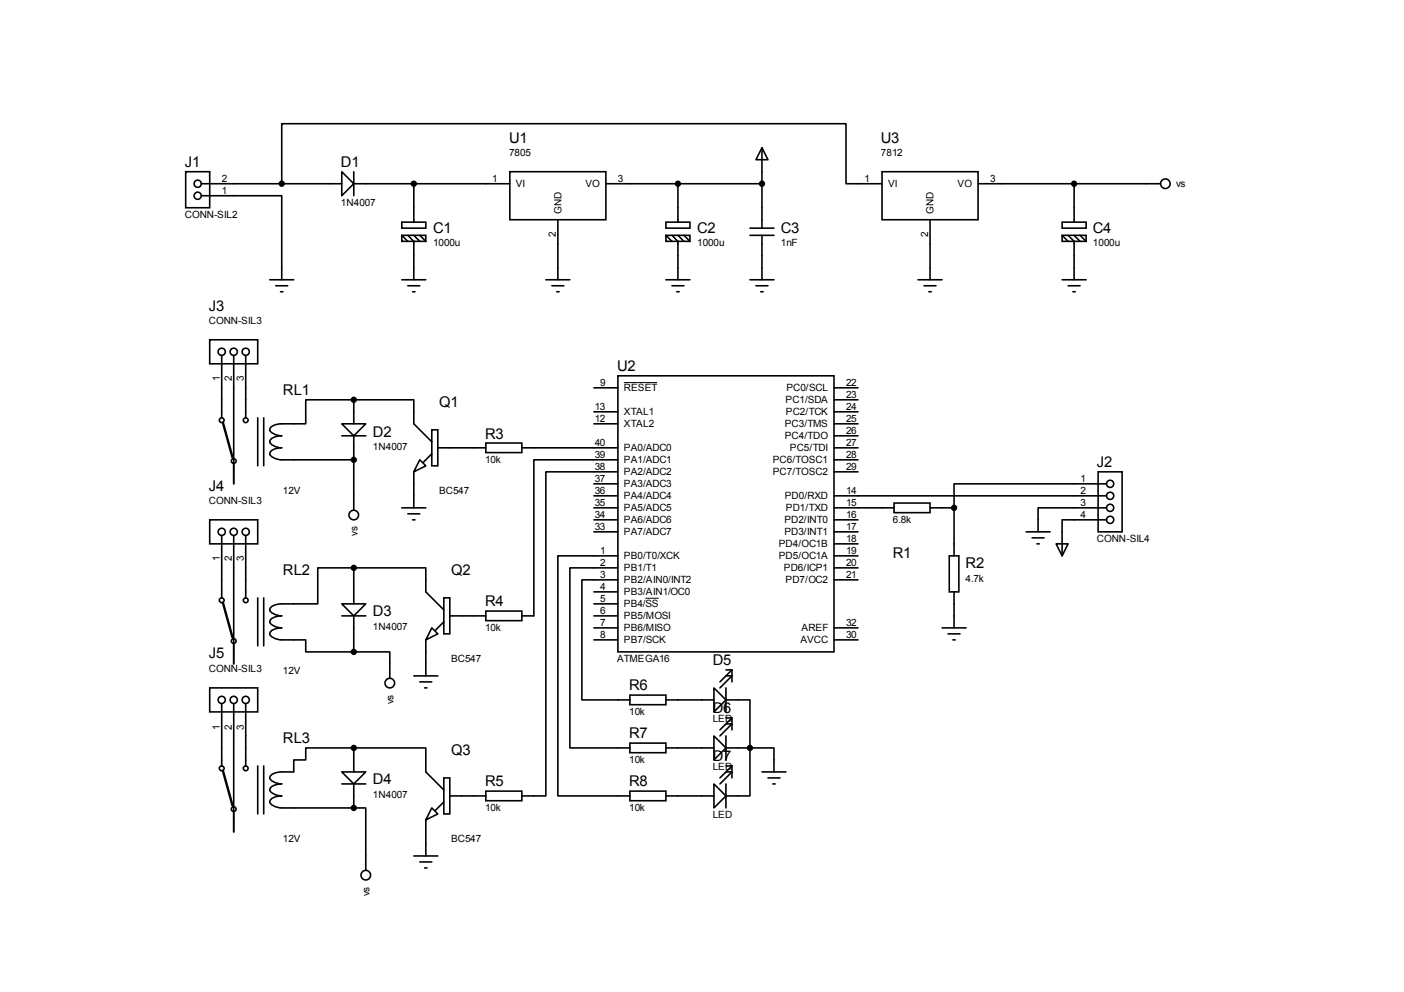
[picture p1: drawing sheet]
<svg xmlns="http://www.w3.org/2000/svg" width="297mm" height="210mm" viewBox="0 0 297 210" stroke-linecap="round" stroke-linejoin="round" font-family="sans-serif">
<g fill="none" stroke="#000" stroke-width=".34">
<path d="M39.3 36.3h5.1v7.7h-5.1zM42.6 38.9h29.7M59.6 38.9v-12.7h119.4v12.7h7.6M72.3 36.3l2.5 2.6-2.5 2.5zM74.8 38.9h33.1M74.8 36.3v5.1M87.5 38.9v8.1M107.9 36.3h20.3v10.2h-20.3zM128.2 38.9h33M143.4 38.9v8.1M161.2 31.3l1.3 2.5h-2.6zM161.2 31.3v17"/>
<path d="M186.6 36.3h20.3v10.2h-20.3zM206.9 38.9h38.6M227.2 38.9v8.1M42.6 41.4h17v17.8M57.1 59.2h5M85 47h5.1v1.3h-5.1zM85 49.8h5.1v1.3h-5.1zM85 59.2h5.1M85 49.8l1.3 1.3M86.3 49.8l1.2 1.3v8.1M87.5 49.8l1.3 1.3M88.8 49.8l1.3 1.3"/>
<path d="M115.5 59.2h5.1M118 46.5v12.7M140.9 47h5.1v1.3h-5.1zM140.9 49.8h5.1v1.3h-5.1zM140.9 59.2h5.1M140.9 49.8l1.3 1.3M142.2 49.8l1.2 1.3v8.1M143.4 49.8l1.3 1.3M144.7 49.8l1.3 1.3M158.7 59.2h5M158.7 48.3h5M158.7 49.8h5"/>
<path d="M161.2 49.8v9.4M194.2 59.2h5.1M196.8 46.5v12.7M224.7 47h5.1v1.3h-5.1zM224.7 49.8h5.1v1.3h-5.1zM224.7 59.2h5.1M224.7 49.8l1.3 1.3M226 49.8l1.2 1.3v8.1M227.2 49.8l1.3 1.3M228.5 49.8l1.3 1.3M44.4 71.9h10.1v5.1h-10.1zM46.9 75.2v13.2"/>
<path d="M49.4 75.2v27.2M52 75.2v13.2M58.3 60.5h2.6M59.4 61.7h.5M86.3 60.5h2.5M87.3 61.7h.5M116.8 60.5h2.5M117.8 61.7h.5M130.7 79.5h45.7v58.4h-45.7zM142.2 60.5h2.5M143.2 61.7h.5M159.9 60.5h2.6"/>
<path d="M161 61.7h.5M195.5 60.5h2.5M196.5 61.7h.5M226 60.5h2.5M227 61.7h.5M54.5 88.4v10.2M55.8 88.4v10.2M72.3 89.7h5.1l-2.6 2.5zM72.3 92.2h5.1M74.8 84.6h12.7v5.1l3.9 3.8M74.8 84.6h-10.1v5.1h-2.6a8.5 8.5 0 0 0-4.2 .3 .88 .88 0 0 0-.8 .9 .88 .88 0 0 0 .8 .9l1.7 .4a2.31 2.31 0 0 0-2.5 1.3 2.69 2.69 0 0 0 2.5 1.3 2.31 2.31 0 0 0-2.5 1.2 2.69 2.69 0 0 0 2.5 1.3h15.2M74.8 84.6v5.1"/>
<path d="M74.8 92.2v15.8M87.5 99.8v7.7M88.8 97.3l1.3 1.3-2.6 1.2zM91.4 90.9h1.2v7.7h-1.2zM91.4 96l-1.8 1.8M92.6 94.8h10.2M102.8 93.7h7.6v2.1h-7.6zM110.4 94.8h20.3M125.6 82.1h5.1M125.6 89.7h5.1M125.6 87.1h5.1M130.7 97.3h-17.8v33h-2.5"/>
<path d="M130.7 99.8h-15.2v68.6h-5.1M176.4 94.8h5.1M176.4 97.3h5.1M176.4 82.1h5.1M176.4 89.7h5.1M176.4 87.1h5.1M176.4 84.6h5.1M176.4 92.2h5.1M176.4 99.8h5.1M232.3 99.8h5.1v12.7h-5.1zM44.4 110h10.1v5.1h-10.1zM46.9 113.3v13.2"/>
<path d="M49.4 113.3v27.2M52 113.3v13.2M85 107.5h5.1M86.3 108.7h2.5M87.3 110h.5M125.6 104.9h5.1M125.6 107.5h5.1M125.6 110h5.1M125.6 112.5h5.1M125.6 102.4h5.1M130.7 117.6h-12.7v50.8h15.3M176.4 104.9h57.7"/>
<path d="M176.4 107.5h12.7M176.4 117.6h5.1M176.4 110h5.1M176.4 112.5h5.1M176.4 115.1h5.1M189.1 106.4h7.7v2.1h-7.7zM196.8 107.5h5M200.8 117.6h2.1v7.6h-2.1zM201.8 107.5v10.1M217.1 112.5h5.1M218.4 113.8h2.5M219.4 115.1h.5"/>
<path d="M223.4 115.1h2.6l-1.3 2.5zM234.1 110h-9.4v7.6M234.1 107.5h-14.5v5M234.1 102.4h-32.3v5.1M54.5 126.5v10.2M55.8 126.5v10.2M72.3 127.8h5.1l-2.6 2.5zM72.3 130.3h5.1M74.8 120.2h15.3v5l3.8 3.8M74.8 120.2h-7.6v7.6h-5.1a8.5 8.5 0 0 0-4.2 .3 .88 .88 0 0 0-.8 .9 .88 .88 0 0 0 .8 .9l1.7 .4a2.31 2.31 0 0 0-2.5 1.3 2.69 2.69 0 0 0 2.5 1.3 2.31 2.31 0 0 0-2.5 1.2 2.69 2.69 0 0 0 2.5 1.3h5.1v2.5h10.1M74.8 137.9h7.7v5.6M74.8 120.2v7.6"/>
<path d="M74.8 130.3v7.6M90.1 135.4v7.6M91.4 132.9l1.2 1.2-2.5 1.3zM93.9 126.5h1.3v7.6h-1.3zM93.9 131.6l-1.8 1.8M95.2 130.3h7.6M102.8 129.3h7.6v2h-7.6zM125.6 130.3h5.1M125.6 125.2h5.1M125.6 127.8h5.1M125.6 132.9h5.1M125.6 135.4h5.1"/>
<path d="M130.7 122.7h-7.6v25.4h10.2M130.7 120.2h-10.1v38.1h12.7M176.4 120.2h5.1M176.4 122.7h5.1M176.4 132.9h5.1M176.4 135.4h5.1M199.3 132.9h5.1M200.6 134.1h2.5M201.6 135.4h.5M201.8 125.2v7.7M44.4 145.6h10.1v5h-10.1zM46.9 148.9v13.2"/>
<path d="M49.4 148.9v27.1M52 148.9v13.2M74.8 158.3h15.3v5l3.8 3.8M74.8 158.3h-10.1v2.5h-2.6v2.5a8.5 8.5 0 0 0-4.2 .4 .88 .88 0 0 0-.8 .9 .88 .88 0 0 0 .8 .8l1.7 .5a2.31 2.31 0 0 0-2.5 1.2 2.69 2.69 0 0 0 2.5 1.3 2.31 2.31 0 0 0-2.5 1.3 2.69 2.69 0 0 0 2.5 1.3h15.2M74.8 158.3v5M87.5 143h5.1M88.8 144.3h2.6M89.8 145.6h.5M133.3 147.1h7.6v2h-7.6zM133.3 157.2h7.6v2.1h-7.6zM140.9 148.1h10.1M140.9 158.3h10.1"/>
<path d="M151 145.6l2.6 2.5-2.6 2.5zM151 155.7l2.6 2.6-2.6 2.5zM153.6 148.1h5.1v10.2M153.6 158.3h5.1M153.6 143h1.3l-2.6 2.6M153.6 145.6v5M153.6 155.7v5.1M153.6 141.7h1.3M153.6 153.2h1.3l-2.6 2.5M153.6 151.9h1.3M154.9 141.7l-2.6 2.6M154.9 141.7v2.6"/>
<path d="M154.9 151.9v2.5M154.9 151.9l-2.6 2.5M158.7 158.3v10.1h-5.1M158.7 158.3h5v5M54.5 162.1v10.1M55.8 162.1v10.1M72.3 163.3h5.1l-2.6 2.6zM72.3 165.9h5.1M74.8 171h2.6v13.2M74.8 165.9v5.1M90.1 173.5v7.6M91.4 171l1.2 1.2-2.5 1.3z"/>
<path d="M93.9 164.6h1.3v7.6h-1.3zM93.9 169.7l-1.8 1.8M95.2 168.4h7.6M102.8 167.4h7.6v2h-7.6zM133.3 167.4h7.6v2h-7.6zM140.9 168.4h10.1M151 165.9l2.6 2.5-2.6 2.6zM153.6 163.3h1.3l-2.6 2.6M153.6 165.9v5.1M153.6 162.1h1.3M154.9 162.1v2.5M154.9 162.1l-2.6 2.5"/>
<path d="M161.2 163.3h5.1M162.5 164.6h2.5M163.5 165.9h.5M87.5 181.1h5.1M88.8 182.4h2.6M89.8 183.7h.5"/>
<circle cx="41.8" cy="38.9" r=".76"/>
<circle cx="246.5" cy="38.9" r="1.02"/>
<circle cx="41.8" cy="41.4" r=".76"/>
<circle cx="46.9" cy="74.4" r=".76"/>
<circle cx="49.4" cy="74.4" r=".76"/>
<circle cx="52" cy="74.4" r=".76"/>
<circle cx="46.9" cy="88.9" r=".51"/>
<circle cx="49.4" cy="97.6" r=".51"/>
<circle cx="52" cy="88.9" r=".51"/>
<circle cx="46.9" cy="112.5" r=".76"/>
<circle cx="49.4" cy="112.5" r=".76"/>
<circle cx="52" cy="112.5" r=".76"/>
<circle cx="74.8" cy="109" r="1.02"/>
<circle cx="234.9" cy="107.5" r=".76"/>
<circle cx="234.9" cy="104.9" r=".76"/>
<circle cx="234.9" cy="102.4" r=".76"/>
<circle cx="234.9" cy="110" r=".76"/>
<circle cx="46.9" cy="127" r=".51"/>
<circle cx="49.4" cy="135.7" r=".51"/>
<circle cx="52" cy="127" r=".51"/>
<circle cx="46.9" cy="148.1" r=".76"/>
<circle cx="49.4" cy="148.1" r=".76"/>
<circle cx="52" cy="148.1" r=".76"/>
<circle cx="82.5" cy="144.5" r="1.02"/>
<circle cx="46.9" cy="162.6" r=".51"/>
<circle cx="49.4" cy="171.2" r=".51"/>
<circle cx="52" cy="162.6" r=".51"/>
<circle cx="77.4" cy="185.2" r="1.02"/>
</g>
<g fill="#000" stroke="#000" stroke-width=".34">
<circle cx="59.6" cy="38.9" r=".51"/>
<circle cx="87.5" cy="38.9" r=".51"/>
<circle cx="143.4" cy="38.9" r=".51"/>
<circle cx="161.2" cy="38.9" r=".51"/>
<circle cx="227.2" cy="38.9" r=".51"/>
<circle cx="74.8" cy="97.3" r=".51"/>
<circle cx="74.8" cy="84.6" r=".51"/>
<circle cx="201.8" cy="107.5" r=".51"/>
<circle cx="74.8" cy="137.9" r=".51"/>
<circle cx="74.8" cy="120.2" r=".51"/>
<circle cx="74.8" cy="158.3" r=".51"/>
<circle cx="158.7" cy="158.3" r=".51"/>
<circle cx="74.8" cy="171" r=".51"/>
</g>
<path d="M132 81h7M136.6 126.6h2.8" fill="none" stroke="#000" stroke-width=".21"/>
<path d="M47.2 89.4l2 7.4M47.2 127.5l2 7.4M47.2 163.1l2 7.3" fill="none" stroke="#000" stroke-width=".51"/>
<g font-size="3.1">
<text x="39.1" y="35.4">J1</text>
<text x="72.1" y="35.4">D1</text>
<text x="107.7" y="30.2">U1</text>
<text x="186.4" y="30.2">U3</text>
<text x="91.6" y="49.2">C1</text>
<text x="147.5" y="49.2">C2</text>
<text x="165.2" y="49.2">C3</text>
<text x="231.2" y="49.2">C4</text>
<text x="44.2" y="65.7">J3</text>
<text x="59.9" y="83.7">RL1</text>
<text x="130.6" y="78.6">U2</text>
<text x="92.9" y="86.2">Q1</text>
<text x="78.9" y="92.4">D2</text>
<text x="102.6" y="92.8">R3</text>
<text x="232.1" y="98.9">J2</text>
<text x="44.2" y="103.8">J4</text>
<text x="188.9" y="118.1">R1</text>
<text x="59.9" y="121.7">RL2</text>
<text x="95.4" y="121.7">Q2</text>
<text x="204.3" y="120.2">R2</text>
<text x="78.9" y="130.4">D3</text>
<text x="102.6" y="128.3">R4</text>
<text x="44.2" y="139.3">J5</text>
<text x="150.8" y="140.7">D5</text>
<text x="133.1" y="146.1">R6</text>
<text x="150.8" y="150.9">D6</text>
<text x="59.9" y="157.2">RL3</text>
<text x="95.4" y="159.8">Q3</text>
<text x="133.1" y="156.2">R7</text>
<text x="150.8" y="161.1">D7</text>
<text x="78.9" y="166">D4</text>
<text x="102.6" y="166.4">R5</text>
<text x="133.1" y="166.4">R8</text>
</g>
<g font-size="2.1">
<text x="107.7" y="33">7805</text>
<text x="186.4" y="33">7812</text>
<text x="46.9" y="41">1</text>
<text x="46.9" y="38.5">2</text>
<text x="104.1" y="38.5">1</text>
<text x="109.1" y="39.6">VI</text>
<text x="123.9" y="39.6">VO</text>
<text x="130.7" y="38.5">3</text>
<text x="182.9" y="38.5">1</text>
<text x="187.9" y="39.6">VI</text>
<text x="202.6" y="39.6">VO</text>
<text x="209.5" y="38.5">3</text>
<text x="248.8" y="39.6">vs</text>
<text x="39.1" y="46.2">CONN-SIL2</text>
<text x="72.1" y="43.6">1N4007</text>
<text x="118.8" y="45.2" transform="rotate(-90 118.8 45.2)">GND</text>
<text x="197.5" y="45.2" transform="rotate(-90 197.5 45.2)">GND</text>
<text x="91.6" y="52.1">1000u</text>
<text x="117.6" y="50.2" transform="rotate(-90 117.6 50.2)">2</text>
<text x="147.5" y="52.1">1000u</text>
<text x="165.2" y="52.1">1nF</text>
<text x="196.3" y="50.2" transform="rotate(-90 196.3 50.2)">2</text>
<text x="231.2" y="52.1">1000u</text>
<text x="44.2" y="68.6">CONN-SIL3</text>
<text x="46.5" y="80.7" transform="rotate(-90 46.5 80.7)">1</text>
<text x="49" y="80.7" transform="rotate(-90 49 80.7)">2</text>
<text x="51.6" y="80.7" transform="rotate(-90 51.6 80.7)">3</text>
<text x="127" y="81.6">9</text>
<text x="132" y="82.8">RESET</text>
<text x="166.4" y="82.8">PC0/SCL</text>
<text x="179" y="81.6">22</text>
<text x="125.8" y="89.3">12</text>
<text x="125.8" y="86.7">13</text>
<text x="132" y="87.9">XTAL1</text>
<text x="166.2" y="85.4">PC1/SDA</text>
<text x="166.3" y="87.9">PC2/TCK</text>
<text x="179" y="84.2">23</text>
<text x="179" y="86.7">24</text>
<text x="179" y="89.3">25</text>
<text x="78.9" y="95.3">1N4007</text>
<text x="125.8" y="94.3">40</text>
<text x="132" y="90.4">XTAL2</text>
<text x="132" y="95.5">PA0/ADC0</text>
<text x="166" y="90.4">PC3/TMS</text>
<text x="166" y="93">PC4/TDO</text>
<text x="167.1" y="95.5">PC5/TDI</text>
<text x="179" y="91.8">26</text>
<text x="179" y="94.3">27</text>
<text x="102.6" y="98">10k</text>
<text x="125.8" y="102">37</text>
<text x="125.8" y="99.4">38</text>
<text x="125.8" y="96.9">39</text>
<text x="132" y="100.6">PA2/ADC2</text>
<text x="132" y="98.1">PA1/ADC1</text>
<text x="163.5" y="98.1">PC6/TOSC1</text>
<text x="163.5" y="100.6">PC7/TOSC2</text>
<text x="179" y="96.9">28</text>
<text x="179" y="99.4">29</text>
<text x="228.6" y="102">1</text>
<text x="44.2" y="106.7">CONN-SIL3</text>
<text x="59.9" y="104.6">12V</text>
<text x="92.9" y="104.6">BC547</text>
<text x="125.8" y="107">35</text>
<text x="125.8" y="104.5">36</text>
<text x="132" y="105.7">PA4/ADC4</text>
<text x="132" y="103.1">PA3/ADC3</text>
<text x="166" y="105.7">PD0/RXD</text>
<text x="179" y="104.5">14</text>
<text x="179" y="107">15</text>
<text x="228.6" y="104.5">2</text>
<text x="228.6" y="107">3</text>
<text x="75.6" y="113.4" transform="rotate(-90 75.6 113.4)">vs</text>
<text x="125.8" y="112.1">33</text>
<text x="125.8" y="109.6">34</text>
<text x="132" y="113.3">PA7/ADC7</text>
<text x="132" y="110.8">PA6/ADC6</text>
<text x="132" y="108.2">PA5/ADC5</text>
<text x="165.9" y="110.8">PD2/INT0</text>
<text x="165.9" y="113.3">PD3/INT1</text>
<text x="166.3" y="108.2">PD1/TXD</text>
<text x="179" y="109.6">16</text>
<text x="179" y="112.1">17</text>
<text x="188.9" y="110.6">6.8k</text>
<text x="228.6" y="109.6">4</text>
<text x="46.5" y="118.8" transform="rotate(-90 46.5 118.8)">1</text>
<text x="49" y="118.8" transform="rotate(-90 49 118.8)">2</text>
<text x="51.6" y="118.8" transform="rotate(-90 51.6 118.8)">3</text>
<text x="127" y="117.2">1</text>
<text x="127" y="119.7">2</text>
<text x="132" y="118.4">PB0/T0/XCK</text>
<text x="164.8" y="115.8">PD4/OC1B</text>
<text x="164.8" y="118.4">PD5/OC1A</text>
<text x="179" y="114.7">18</text>
<text x="179" y="117.2">19</text>
<text x="179" y="119.7">20</text>
<text x="232.1" y="114.7">CONN-SIL4</text>
<text x="127" y="122.3">3</text>
<text x="127" y="124.8">4</text>
<text x="132" y="120.9">PB1/T1</text>
<text x="132" y="123.5">PB2/AIN0/INT2</text>
<text x="132" y="126">PB3/AIN1/OC0</text>
<text x="165.9" y="120.9">PD6/ICP1</text>
<text x="166.2" y="123.5">PD7/OC2</text>
<text x="179" y="122.3">21</text>
<text x="204.3" y="123.1">4.7k</text>
<text x="127" y="127.4">5</text>
<text x="127" y="129.9">6</text>
<text x="132" y="128.5">PB4/SS</text>
<text x="132" y="131.1">PB5/MOSI</text>
<text x="78.9" y="133.3">1N4007</text>
<text x="102.6" y="133.4">10k</text>
<text x="127" y="132.4">7</text>
<text x="127" y="135">8</text>
<text x="132" y="133.6">PB6/MISO</text>
<text x="132" y="136.2">PB7/SCK</text>
<text x="169.3" y="136.2">AVCC</text>
<text x="169.6" y="133.6">AREF</text>
<text x="179" y="132.4">32</text>
<text x="179" y="135">30</text>
<text x="44.2" y="142.2">CONN-SIL3</text>
<text x="59.9" y="142.6">12V</text>
<text x="95.4" y="140.1">BC547</text>
<text x="130.6" y="140.1">ATMEGA16</text>
<text x="83.2" y="148.9" transform="rotate(-90 83.2 148.9)">vs</text>
<text x="46.5" y="154.4" transform="rotate(-90 46.5 154.4)">1</text>
<text x="49" y="154.4" transform="rotate(-90 49 154.4)">2</text>
<text x="51.6" y="154.4" transform="rotate(-90 51.6 154.4)">3</text>
<text x="133.1" y="151.2">10k</text>
<text x="150.8" y="152.8">LED</text>
<text x="133.1" y="161.4">10k</text>
<text x="150.8" y="162.9">LED</text>
<text x="78.9" y="168.8">1N4007</text>
<text x="102.6" y="171.5">10k</text>
<text x="133.1" y="171.5">10k</text>
<text x="150.8" y="173.1">LED</text>
<text x="59.9" y="178.2">12V</text>
<text x="95.4" y="178.2">BC547</text>
<text x="78.1" y="189.6" transform="rotate(-90 78.1 189.6)">vs</text>
</g>
</svg>
